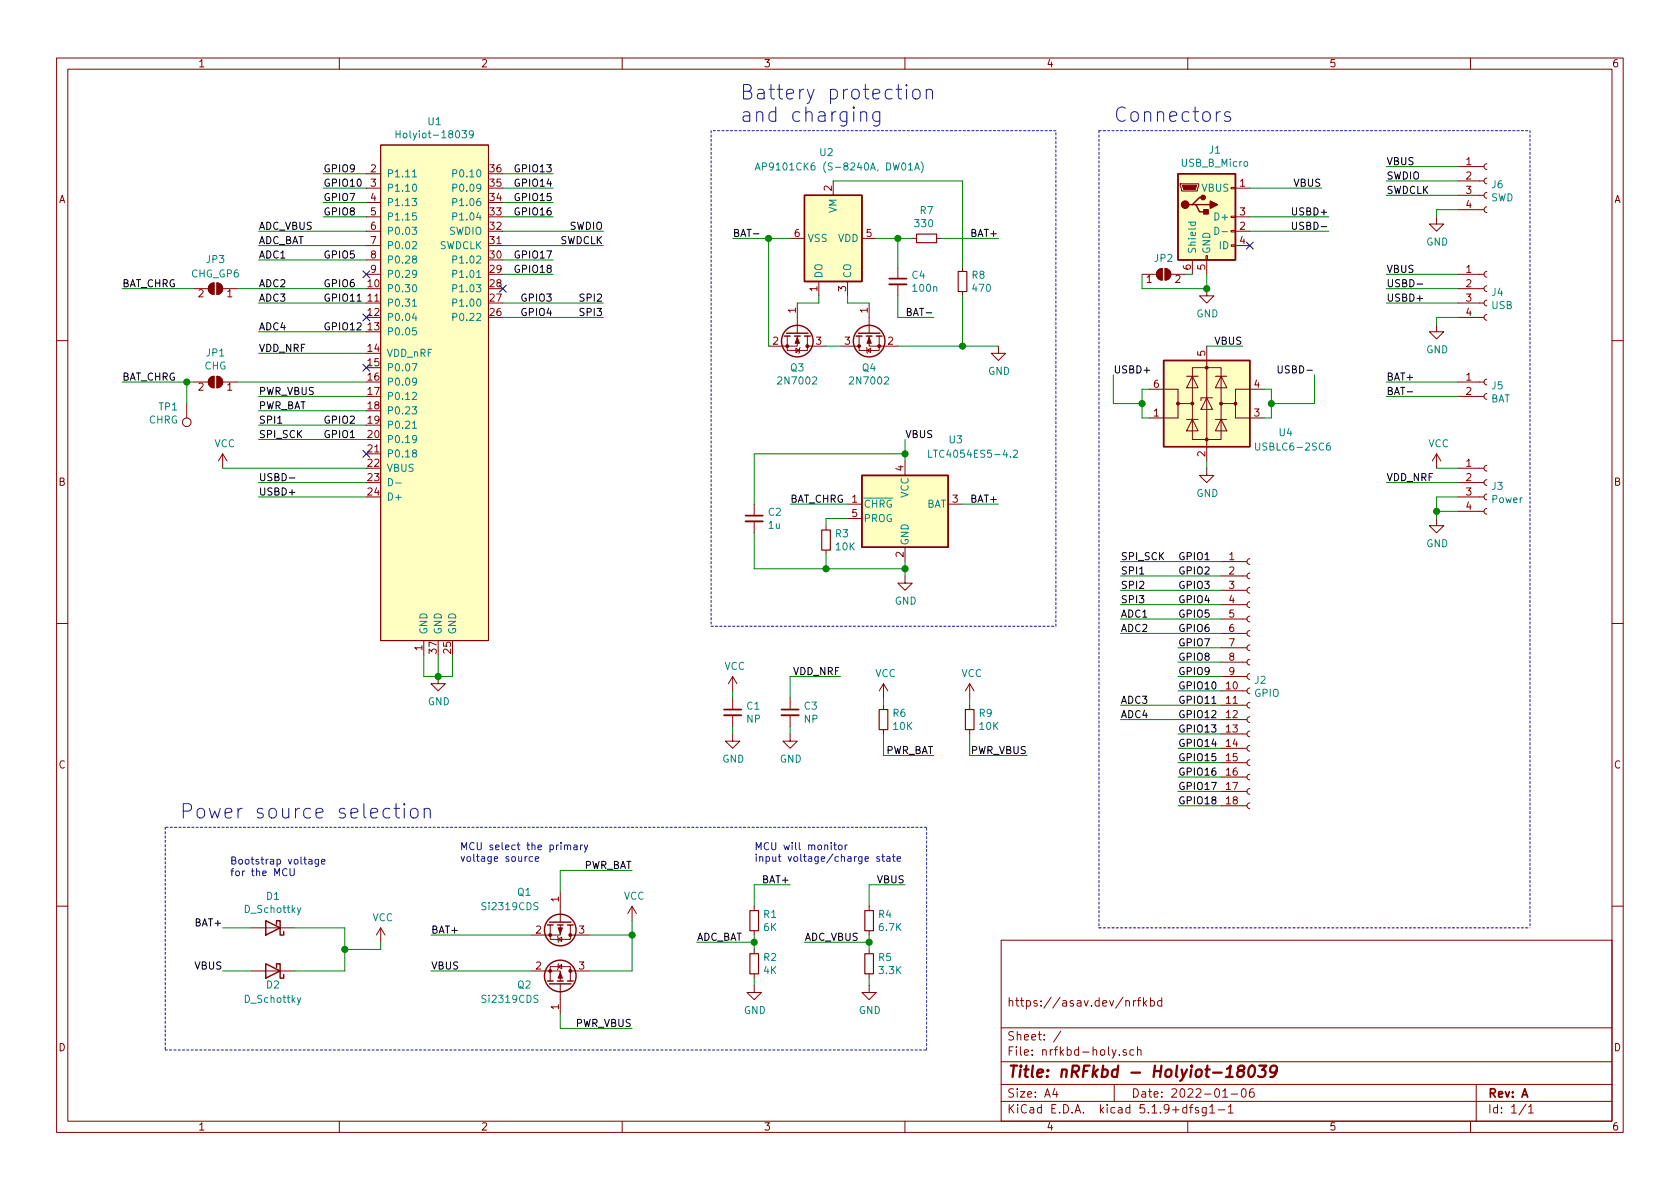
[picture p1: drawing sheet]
<svg xmlns="http://www.w3.org/2000/svg" width="297mm" height="210mm" viewBox="0 0 297 210" stroke-linecap="round" stroke-linejoin="round" font-family="sans-serif">
<g fill="none" stroke="#840000" stroke-width=".18">
<path d="M10 10.3h277v189.9h-277zM12 12.2h273v186.1h-273zM60 10.3v1.9M110 10.3v1.9M160 10.3v1.9M210 10.3v1.9M260 10.3v1.9M64.8 30.7h2.5M64.8 33.3h2.5M64.8 35.8h2.5M64.8 38.3h2.5M67.3 25.6h19.1v87.7h-19.1z"/>
<path d="M147.3 32v2.5M208.7 32.5h3.3v.3l-.3 1h-2.8zM217.7 38.2h.7v.3h-.7zM217.7 33.1h.7v.3h-.7zM218.4 33.3h2.6M218.4 38.3h2.6M254 38.3v1.3h1.3l-1.3 1.3-1.3-1.3h1.3M257.8 37.1h4.6M257.8 34.5h4.6M257.8 32h4.6M257.8 29.5h4.6M262.9 36.6l-.3 .1-.2 .3 .1 .4 .4 .2"/>
<path d="M262.9 34l-.3 .1-.2 .4 .1 .3 .4 .2M262.9 31.5l-.3 .1-.2 .3 .1 .4 .4 .2M262.9 29l-.3 .1-.2 .3 .1 .4 .4 .2M34.3 51h2.5M37.1 50.4l.4-.3 .3-.1v2.1a1.03 1.03 0 0 1-.9-.6 1.03 1.03 0 0 1 .2-1.1zM38.4 50a1.02 1.02 0 0 1 1 1 1.02 1.02 0 0 1-1 1.1zM39.4 51h2.5M64.8 40.9h2.5M64.8 43.4h2.5M64.8 46h2.5M64.8 48.5h2.5M139.2 59.4v2.6h3.5v-2.6"/>
<path d="M139.7 42.2h2.5M141 59.4v1.8h-5.1M141 53.6v5.3M144.8 49.8v2.5M149.9 49.8v2.5M151.9 59.4v2.6h3.5v-2.6M152.4 42.2h2.5M153.7 59.4v1.8h5M153.7 53.6v5.3M158.7 47.2v2.1M158.7 50.3v2M161.3 42.2h.8"/>
<path d="M165.6 42.2h.8M170.2 47.2v.8M170.2 51.6v.7M201.9 48.5h2.6M204.7 47.8l.4-.3h.4v2a1.03 1.03 0 0 1-.9-.6 1.03 1.03 0 0 1 .1-1.1zM206 47.5a1.02 1.02 0 0 1 1 1 1.02 1.02 0 0 1-1 1zM207 48.5h2.5M210.8 46v2.5M213.2 45.2h.3v.8h-.3zM213.4 51v1.3h1.2l-1.2 1.3-1.3-1.3h1.3M213.4 46v2.5M217.7 43.3h.7v.3h-.7z"/>
<path d="M217.7 40.8h.7v.2h-.7zM218.4 40.9h2.6M218.4 43.4h2.6M254 57.4v1.3h1.3l-1.3 1.2-1.3-1.2h1.3M257.8 51h4.6M257.8 48.5h4.6M257.8 56.1h4.6M257.8 53.6h4.6M262.9 55.6l-.3 .1-.2 .4 .1 .3 .4 .2M262.9 53.1l-.3 .1-.2 .3 .1 .4 .4 .2M262.9 50.5l-.3 .1-.2 .4 .1 .4 .4 .2M262.9 48l-.3 .1-.2 .3 .1 .4 .4 .2"/>
<path d="M10 60.2h2M33 71.4v2.5M34.3 67.6h2.5M37.2 66.8l.6-.3v2.1a1.02 1.02 0 0 1-.9-.7 1.02 1.02 0 0 1 .3-1.1zM38.4 66.5a1.02 1.02 0 0 1 1 1.1 1.02 1.02 0 0 1-1 1zM39.4 67.6h2.5M140.7 61.6l.7 .4-.7 .4zM141.5 61.5l-.1 .1v.8l-.2 .1M142.7 61.2h3.3M148.6 61.2h3.3M153.2 61.5l.1 .1v.8l.1 .1M153.3 62l.6-.4v.8z"/>
<path d="M176.5 61.2v1.3h1.3l-1.3 1.2-1.2-1.2h1.2M203.2 68.8h5.1v2.6h2.5M208.3 71.4v2.5h-5.1M209.8 74.2h2M209.8 66.5h2M210.8 65h5.1v12.7h-5.1zM210.8 74.2l1 2h-2zM210.8 66.5l1 2.1h-2zM213.4 70.4l1 2h-2.1zM213.4 61.2v20.3M214.4 70.4h-2.1v.5M214.9 74.2h2"/>
<path d="M214.9 66.5h2M215.9 74.2l1 2h-2zM215.9 66.5l1 2.1h-2zM218.4 71.4v2.5h5.1M223.5 68.8h-5.1v2.6h-2.5M257.8 67.6h4.6M257.8 70.1h4.6M262.9 69.6l-.3 .1-.2 .3 .1 .4 .4 .2M262.9 67.1l-.3 .1-.2 .3 .1 .4 .4 .2M285 60.2h2M39.4 80.3l-.8 1.2M39.4 80.3v2.5"/>
<path d="M39.4 80.3l.7 1.2M133.3 89.1v2.1M133.3 92.2v2M146 93v.7M146 97.3v.7M149.9 89.1h2.5M149.9 91.7h2.5M160 81.5v2.6M160 96.8v2.5M167.6 89.1h2.6M213.4 82.8v1.3h1.2l-1.2 1.2-1.3-1.2h1.3M215.9 99.3h4.6"/>
<path d="M221 98.8l-.3 .1-.2 .3 .1 .4 .4 .2M254 91.7v1.3h1.3l-1.3 1.2-1.3-1.2h1.3M254 80.3l-.8 1.2M254 80.3v2.5M254 80.3l.8 1.2M257.8 90.4h4.6M257.8 87.9h4.6M257.8 85.3h4.6M257.8 82.8h4.6M262.9 89.9l-.3 .1-.2 .3 .1 .4 .4 .2M262.9 87.4l-.3 .1-.2 .3 .1 .4 .4 .2M262.9 84.8l-.3 .1-.2 .4 .1 .3 .4 .2"/>
<path d="M262.9 82.3l-.3 .1-.2 .3 .1 .4 .4 .2M10 110.3h2M74.9 113.3v2.5M77.5 119.6v1.3h1.2l-1.2 1.3-1.3-1.3h1.3M129.5 119.6l-.7 1.3M129.5 119.6v2.6M129.5 119.6l.8 1.3M160 101.8v1.3h1.3l-1.3 1.3-1.3-1.3h1.3M215.9 119.6h4.6M215.9 117.1h4.6M215.9 114.5h4.6M215.9 112h4.6"/>
<path d="M215.9 109.5h4.6M215.9 106.9h4.6M215.9 104.4h4.6M215.9 101.8h4.6M221 119.1l-.3 .1-.2 .4 .1 .3 .4 .2M221 116.6l-.3 .1-.2 .3 .1 .4 .4 .2M221 114l-.3 .1-.2 .4 .1 .4 .4 .2M221 111.5l-.3 .1-.2 .3 .1 .4 .4 .2M221 109l-.3 .1-.2 .3 .1 .4 .4 .2M221 106.4l-.3 .1-.2 .4 .1 .3 .4 .2M221 103.9l-.3 .1-.2 .3 .1 .4 .4 .2M221 101.3l-.3 .1-.2 .4 .1 .4 .4 .2"/>
<path d="M285 110.3h2M129.5 129.8v1.3h1.3l-1.3 1.2-1.2-1.2h1.2M129.5 123.4v2.1M129.5 126.5v2M139.7 129.8v1.3h1.3l-1.3 1.2-1.3-1.2h1.3M139.7 123.4v2.1M139.7 126.5v2M156.2 120.9v2.5M156.2 124.7v.8M156.2 129v.8M156.2 120.9l-.8 1.3M156.2 120.9l.8 1.3"/>
<path d="M171.4 120.9v2.5M171.4 124.7v.8M171.4 129v.8M171.4 120.9l-.7 1.3M171.4 120.9l.8 1.3M215.9 139.9h4.6M215.9 137.4h4.6M215.9 134.9h4.6M215.9 132.3h4.6M215.9 129.8h4.6M215.9 127.2h4.6M215.9 124.7h4.6"/>
<path d="M215.9 122.2h4.6M221 139.4l-.3 .1-.2 .4 .1 .4 .4 .2M221 136.9l-.3 .1-.2 .3 .1 .4 .4 .2M221 134.4l-.3 .1-.2 .3 .1 .4 .4 .2M221 131.8l-.3 .1-.2 .4 .1 .3 .4 .2M221 129.3l-.3 .1-.2 .3 .1 .4 .4 .2M221 126.7l-.3 .1-.2 .4 .1 .4 .4 .2M221 124.2l-.3 .1-.2 .3 .1 .4 .4 .2M221 121.7l-.3 .1-.2 .3 .1 .4 .4 .2M99.1 157.7v5.4M215.9 142.5h4.6M221 142l-.3 .1-.2 .3 .1 .4 .4 .2"/>
<path d="M10 160.2h2M44.4 171.7h7.7M44.4 164.1h7.7M67.3 164.1l-.8 1.2M67.3 164.1v2.5M67.3 164.1l.8 1.2M94 171.7h5.1v1.8M97.3 163.6v2.5h3.5v-2.5M97.3 173.5v-2.6h3.5v2.6M98.6 165.6l.1 .1v.8l.1 .1M98.7 166.1l.6-.4v.8zM98.7 170.9l.6-.3v.7z"/>
<path d="M98.8 170.4l-.1 .2v.7l-.1 .1M99.1 163.6v1.7h-5.1M99.1 174v5.3M100.8 171.7h3.3M100.8 165.3h3.3M111.8 160.3l-.8 1.2M111.8 160.3v2.5M111.8 160.3l.7 1.2M133.3 174.2v1.3h1.3l-1.3 1.3-1.2-1.3h1.2M133.3 160.3v.7M133.3 164.6v.7M133.3 167.9v.8"/>
<path d="M133.3 172.2v.8M153.7 174.2v1.3h1.2l-1.2 1.3-1.3-1.3h1.3M153.7 160.3v.7M153.7 164.6v.7M153.7 167.9v.8M153.7 172.2v.8M177 166.3h108v32h-108zM199.1 177.1v-.1a.37 .37 0 0 1 .6 .1v.8M200.4 176.9v1M200.8 176.9l-.4 .3M201.1 176.9h.6M201.7 176.4l-.4 .3v1.2"/>
<path d="M202.2 176.4v1.5M202.3 177.4l.5 .5M202.8 176.9l-.6 .6M203.4 177l.4-.1 .3 .3-.1 .6-.2 .1-.4-.1M203.4 176.4v1.5M205.4 177l-.4-.1-.3 .3v.6l.3 .1 .4-.1M205.4 176.4v1.5M285 160.2h2M60 198.3v1.9M110 198.3v1.9M160 198.3v1.9M177 194.8h108"/>
<path d="M177 191.8h108M177 187.8h108M177 181.8h108M186.5 192.5l-.4 1h1M186.8 193v1M187.6 182.3l-1.3 2M197 191.8v3M197.3 185.6l-.5 1.4-.2 .1M197.9 186.5v.1M199.1 185.7l-.3-.1-.2 .2v.2l.5 .2v.3h-.5M200.5 185.7l-.4-.1-.3 .3v.6l.3 .1 .4-.1M201.1 185.7l.2-.1 .4 .1 .1 .9"/>
<path d="M201.1 185.1v1.5M210 198.3v1.9M210.3 195.8h.6M210.9 195.3l-.4 .2v1.3M211.9 195.9l-.4-.1-.2 .2 .1 .3 .5 .1v.3h-.6M213.3 195.8v1.2l-.3 .3h-.4M213.3 195.9l-.5-.1-.3 .3 .1 .6 .2 .1 .5-.1M213.9 195.8l.4-.5v1.5M213.9 196.8h.9M215.4 196.3h1.1M216.2 194h.8M217.2 195.8l.4-.5v1.5"/>
<path d="M217.2 196.8h.8M217.7 193.5h1.1M219.6 192.7l.4-.2a.94 .94 0 0 1 0 1.5 .82 .82 0 0 1-.4-1.3zM221.6 192.5a.59 .59 0 0 0-.7 .7l.1 .7 .2 .1 .5-.1 .1-.5-.2-.2-.4-.1-.3 .3M260 198.3v1.9M261 191.8v6.5M269.8 195.2l-1.2 2M270.3 195.8l.4-.5v1.5M270.3 196.8h.8"/>
<circle cx="33" cy="74.7" r=".76"/>
</g>
<path d="M216.8 190.4h1.1M219.2 189.3l-.3-.2a.46 .46 0 0 1 .4-.7h.4l.3 .2a.45 .45 0 0 1-.4 .7 .65 .65 0 0 0-.7 .3 .65 .65 0 0 0 0 .7 .66 .66 0 0 0 .8 0 .66 .66 0 0 0 .2-.8l-.3-.2M221 188.6a.45 .45 0 0 1 .5-.2 .45 .45 0 0 1 .3 .4 1.15 1.15 0 0 1-.7 1.6l-.2-.1a1.55 1.55 0 0 1 .1-1.7zM222.7 188.4h1.2l-.8 .8a.52 .52 0 0 1 .7 .4l-.1 .5-.2 .2-.8 .1-.3-.1M225.7 189.3a.65 .65 0 0 1-1.1 .2v-.7a.65 .65 0 0 1 1.1-.2 1.5 1.5 0 0 1-.7 1.8h-.4" fill="none" stroke="#840000" stroke-width=".41"/>
<g fill="#840000" stroke="#840000" stroke-width=".18">
<path d="M38.4 66.5a1.02 1.02 0 0 1 1 1.1 1.02 1.02 0 0 1-1 1z"/>
<path d="M37.2 66.8l.6-.3v2.1a1.02 1.02 0 0 1-.9-.7 1.02 1.02 0 0 1 .3-1.1z"/>
<path d="M141 59.7l.4 1h-.8z"/>
<path d="M153.7 59.7l.4 1h-.8z"/>
<path d="M98.7 164.1h.7l-.3 1z"/>
<path d="M38.4 50a1.02 1.02 0 0 1 1 1 1.02 1.02 0 0 1-1 1.1z"/>
<path d="M37.1 50.4l.4-.3 .3-.1v2.1a1.03 1.03 0 0 1-.9-.6 1.03 1.03 0 0 1 .2-1.1z"/>
<path d="M99.1 172l.3 1h-.7z"/>
<path d="M204.7 47.8l.4-.3h.4v2a1.03 1.03 0 0 1-.9-.6 1.03 1.03 0 0 1 .1-1.1z"/>
<path d="M206 47.5a1.02 1.02 0 0 1 1 1 1.02 1.02 0 0 1-1 1z"/>
<path d="M209 32.8h2.6l-.3 .7h-2z"/>
<circle cx="139.2" cy="61.2" r=".25"/>
<circle cx="142.7" cy="61.2" r=".25"/>
<circle cx="155.4" cy="61.2" r=".25"/>
<circle cx="151.9" cy="61.2" r=".25"/>
<circle cx="97.3" cy="165.3" r=".25"/>
<circle cx="100.8" cy="165.3" r=".25"/>
<circle cx="97.3" cy="171.7" r=".25"/>
<circle cx="100.8" cy="171.7" r=".25"/>
<circle cx="208.3" cy="71.4" r=".25"/>
<circle cx="210.8" cy="71.4" r=".25"/>
<circle cx="213.4" cy="77.7" r=".25"/>
<circle cx="213.4" cy="65" r=".25"/>
<circle cx="215.9" cy="71.4" r=".25"/>
<circle cx="218.4" cy="71.4" r=".25"/>
</g>
<path d="M162.1 41.4h3.5v1.5h-3.5zM169.4 48h1.5v3.6h-1.5zM145.3 93.7h1.5v3.6h-1.5zM155.4 125.5h1.6v3.5h-1.6zM170.7 125.5h1.5v3.5h-1.5zM132.6 168.7h1.5v3.5h-1.5zM132.6 161h1.5v3.6h-1.5zM152.9 168.7h1.5v3.5h-1.5zM152.9 161h1.5v3.6h-1.5z" fill="none" stroke="#840000" stroke-width=".2"/>
<g fill="#ffffc2" stroke="#ffffc2" stroke-width=".18">
<path d="M142.2 34.5h10.2v15.3h-10.2z"/>
<path d="M152.4 84.1h15.2v12.7h-15.2z"/>
<path d="M67.3 25.6h19.1v87.7h-19.1z"/>
<path d="M205.7 63.7h15.3v15.3h-15.3z"/>
<path d="M208.3 30.7h10.1v15.3h-10.1z"/>
</g>
<g fill="none" stroke="#840000" stroke-width=".25">
<path d="M142.2 34.5h10.2v15.3h-10.2zM208.3 30.7h10.1v15.3h-10.1zM210.8 36.2h.7l.6 1.3h1.3M211.5 36.2h2.5M212.7 34.9h-.6l-1.3 1.3h-.6M138.7 59.4h1M139.1 58.9h3.8M140.5 59.4h1M142.2 59.4h1.1M151.4 59.4h1M151.8 58.9h3.8M153.2 59.4h1"/>
<path d="M154.9 59.4h1.1M205.7 63.7h15.3v15.3h-15.3zM152.4 84.1h15.2v12.7h-15.2zM47 170.4l2.5 1.3-2.5 1.3zM47 162.8l2.5 1.3-2.5 1.2zM48.9 171.1v-.7h.6v2.6h.7v-.7M48.9 163.4v-.6h.6v2.5h.7v-.6M96.8 163.6h1M96.8 173.5h1M97.2 163.1h3.8M97.2 174h3.8M98.6 163.6h1"/>
<path d="M98.6 173.5h1M100.3 163.6h1M100.3 173.5h1"/>
<circle cx="141" cy="60.3" r="2.79"/>
<circle cx="153.7" cy="60.3" r="2.79"/>
<circle cx="99.1" cy="172.6" r="2.79"/>
<circle cx="99.1" cy="164.5" r="2.79"/>
</g>
<g fill="none" stroke="#008484" stroke-width=".18">
<path d="M70 23.1v1.3M70 23.7h.7M72.9 35.1h.8l-.5 .5 .4 .1 .1 .4-.3 .3-.5-.2M72.9 30.4l.4-.4v1.3M72.9 31.3h.8M73.1 32.7l.1-.1a.67 .67 0 0 1 .5 .6 .67 .67 0 0 1-.5 .6l-.2-.2-.1-.3zM73.6 37.6h-.6l-.1 .6 .5-.1 .3 .3v.3l-.3 .2-.5-.1M80.1 38.3l.6-.1v-.4l-.2-.2h-.4v1.3M80.1 35.8l.6-.1v-.5l-.2-.1h-.4v1.3M80.1 33.2h.6v-.5l-.2-.1h-.4v1.2M80.1 30.7l.6-.1v-.5l-.2-.1h-.4v1.3M83.7 23.7l-.3 .2-.3-.1-.1-.1 .1-.5 .3-.1 .2 .1a.84 .84 0 0 1-.3 1.2h-.2"/>
<path d="M133.5 30.1l.5-1.3 .4 1.3M133.7 29.7h.6M134.8 29.5l.7-.1v-.5l-.7-.1v1.3M161.7 30.1l.5-1.3 .4 1.3M161.8 29.7h.7M162.9 28.6a1.47 1.47 0 0 1 0 2M210.1 39.3h1.3M210.6 39.3l-.1 .4 .3 .2 .5-.1v-.5M72.9 40.2h.8l-.5 .5 .4 .1 .1 .4-.3 .2-.5-.1M72.9 53.2l.4-.3v1.2M72.9 42.8l.5-.1 .3 .4-.8 .9h.8M72.9 54.1h.8"/>
<path d="M73.1 50.5l.1-.2a.67 .67 0 0 1 .5 .7 .67 .67 0 0 1-.5 .6l-.2-.2-.1-.3zM73.2 45.8l-.2-.1v-.3l.4-.1 .3 .2-.1 .2-.5 .2-.2 .1 .1 .4 .2 .1h.3l.2-.2v-.3l-.3-.2M73.2 55.4l-.3 .9h.8M73.5 55.8v.9M73.6 58h-.6l-.1 .6 .5-.2 .3 .3v.3l-.3 .2-.5-.1M73.7 48.4l-.3 .2-.3-.1-.2-.1 .2-.5 .3-.1 .2 .1a.84 .84 0 0 1-.3 1.2h-.2M80.1 56.1l.6-.1v-.5l-.2-.1h-.4v1.3M80.1 53.5h.6v-.5l-.2-.1h-.4v1.2M80.1 51l.6-.1v-.4l-.2-.2h-.4v1.3M80.1 48.5l.6-.1v-.5l-.2-.1h-.4v1.3M80.1 45.9h.6v-.5l-.2-.1h-.4v1.2M214.8 40.2a.64 .64 0 0 1 .7 .6 .64 .64 0 0 1-.7 .6z"/>
<path d="M216.1 41h.9M72.9 64.3h.8l-.5 1.3M72.9 71.9h.8l-.5 .5 .4 .1 .1 .5-.3 .2-.5-.1M72.9 69.5l.5-.1 .3 .3-.8 1h.8M72.9 74.8l.4-.3v1.2M72.9 75.7h.8M73.7 67.4l-.3 .2h-.3l-.2-.2 .2-.5 .3-.1 .2 .2a.84 .84 0 0 1-.3 1.1h-.2M73.7 77.6l-.3 .2-.3-.1-.2-.1 .2-.5 .3-.1 .2 .1a.84 .84 0 0 1-.3 1.2h-.2M164.2 79.6v1.3h.6M179.2 79.7l.5-.1 .2 .4v.2l-.8 .7h.8M222 78.3v1.1l.2 .2 .4-.1 .1-.1v-1.1M235.1 78.3l-.4 .1a.87 .87 0 0 0 0 1.2l.5-.1v-.6l-.5-.1-.2 .3"/>
<path d="M68.7 84.6a.64 .64 0 0 1 .7 .7 .64 .64 0 0 1-.7 .6zM70 85.4h.9M73.2 80.1l-.2-.1v-.3l.4-.2 .3 .3-.1 .2-.5 .2-.2 .1 .1 .4 .2 .1h.3l.2-.2v-.3l-.3-.2M53.2 176.4l-.4 1.2-.2 .1M53.2 160.5l-.4 1.2-.2 .1"/>
</g>
<path d="M157.2 50.3h3.1M131.8 92.2h3.1M128 126.5h3.1M138.2 126.5h3" fill="none" stroke="#840000" stroke-width=".33"/>
<path d="M157.2 49.3h3.1M131.8 91.2h3.1M128 125.5h3.1M138.2 125.5h3" fill="none" stroke="#840000" stroke-width=".3"/>
<g fill="#840000" stroke="#840000" stroke-width=".25">
<path d="M212.9 37.1h.7v.7h-.7z"/>
<path d="M214 35.6l1.3 .6-1.3 .6z"/>
<circle cx="209.5" cy="36.2" r=".63"/>
<circle cx="212.7" cy="34.9" r=".38"/>
</g>
<path d="M125.7 23.1v87.6M186.7 23.1h-61M194.3 23.1h76.2M194.3 23.1v141M270.5 23.1v141M125.7 110.7h61M186.7 110.7v-87.6M29.2 146.3v39.4M163.8 146.3h-134.6M194.3 164.1h76.2M29.2 185.7h134.6M163.8 185.7v-39.4" fill="none" stroke="#0000c2" stroke-width=".18" stroke-dasharray=".4 .4"/>
<g fill="none" stroke="#008400" stroke-width=".18">
<path d="M57.1 35.8h7.7M57.1 33.3h7.7M57.1 38.3h7.7M57.1 30.7h7.7M88.9 35.8h8.9M88.9 33.3h8.9M88.9 38.3h8.9M88.9 30.7h8.9M147.3 32h22.9v15.2M221 33.3h12.7M221 38.3h13.9M245.1 29.5h12.7"/>
<path d="M245.1 34.5h12.7M245.1 32h12.7M257.8 37.1h-3.8v1.2M21.6 51h12.7M41.9 51h22.9M45.7 53.6h19.1M45.7 46h19.1M45.7 58.7h19.1M45.7 40.9h19.1M45.7 43.4h19.1M88.9 53.6h17.8M88.9 46h8.9"/>
<path d="M88.9 48.5h8.9M88.9 56.1h17.8M88.9 40.9h17.8M88.9 43.4h17.8M129.5 42.2h10.2M135.9 42.2v19M144.8 52.3v1.3h-3.8M149.9 52.3v1.3h3.8M154.9 42.2h6.4M158.7 52.3v3.8h6.4M158.7 42.2v5M166.4 42.2h10.1"/>
<path d="M170.2 52.3v8.9M201.9 48.5v2.5h11.5v-2.5M209.5 48.5h1.3M221 40.9h13.9M245.1 51h12.7M245.1 53.6h12.7M245.1 48.5h12.7M257.8 56.1h-3.8v1.3M21.6 67.6h12.7M33 67.6v3.8M41.9 67.6h22.9M45.7 70.1h19.1"/>
<path d="M45.7 72.6h19.1M45.7 75.2h19.1M45.7 77.7h19.1M45.7 62.5h19.1M146 61.2h2.6M158.7 61.2h17.8M160 77.7v3.8M196.8 66.3v5.1h5.1M203.2 68.8h-1.3v5.1h1.3M213.4 61.2h6.3M223.5 68.8h1.3v5.1h-1.3M232.4 66.3v5.1h-7.6"/>
<path d="M245.1 67.6h12.7M245.1 70.1h12.7M39.4 82.8h25.4M45.7 87.9h19.1M45.7 85.3h19.1M133.3 94.2v6.4h26.7M139.7 89.1h10.2M146 98v2.6M149.9 91.7h-3.9v1.3M160 80.3h-26.7v8.8M160 99.3v2.5M170.2 89.1h6.3"/>
<path d="M198.1 99.3h17.8M213.4 81.5v1.3M245.1 85.3h12.7M254 82.8h3.8M254 90.4h3.8M257.8 87.9h-3.8v3.8M74.9 115.8v3.8h5.1v-3.8M77.5 115.8v3.8M148.6 119.6h-8.9v3.8M198.1 109.5h17.8M198.1 112h17.8M198.1 106.9h17.8"/>
<path d="M198.1 104.4h17.8M198.1 101.8h17.8M208.3 117.1h7.6M208.3 114.5h7.6M208.3 119.6h7.6M129.5 122.2v1.2M129.5 128.5v1.3M139.7 128.5v1.3M156.2 123.4v1.3M156.2 129.8v3.8h8.9M171.4 129.8v3.8h10.2M171.4 123.4v1.3"/>
<path d="M198.1 127.2h17.8M198.1 124.7h17.8M208.3 134.9h7.6M208.3 137.4h7.6M208.3 139.9h7.6M208.3 129.8h7.6M208.3 132.3h7.6M208.3 122.2h7.6M111.8 153.9h-12.7v3.8M139.7 156.5h-6.4v3.8M160 156.5h-6.3v3.8M208.3 142.5h7.6"/>
<path d="M39.4 171.7h5M39.4 164.1h5M52.1 164.1h8.9v7.6h-8.9M67.3 166.6v1.3h-6.3M76.2 171.7h17.8M76.2 165.3h17.8M99.1 179.3v2.6h12.7M104.1 165.3h7.7M111.8 162.8v8.9h-7.7M123.2 166.6h10.1M133.3 165.3v2.6M133.3 173v1.2"/>
<path d="M142.2 166.6h11.5M153.7 165.3v2.6M153.7 173v1.2"/>
</g>
<path d="M228.5 39.3v1l.3 .3h.2l.2-.3v-1M63.1 53.3h.8M133.2 41.3h1M250.5 50.2h1M49.1 74.8h.7M226 64.7v1l.2 .3h.3l.2-.3v-1M248.8 69.3h1M51.2 84.5h.9M201.5 101.5h.7M214.3 124.4h.7" fill="none" stroke="#000" stroke-width=".18"/>
<g fill="none" stroke="#0000c2" stroke-width=".18">
<path d="M155.5 19.8v2a.71 .71 0 0 1-1 .4M155.5 19.9l-.7-.1-.5 .4v.8l.3 .3 .2 .2 .7-.2M160.3 15l-.2 .1 .2 .1 .1-.1-.1-.1v.2M160.3 15.8v1.7M161.6 15.9a.69 .69 0 0 1 1.1 .4v.7a.68 .68 0 0 1-.7 .5 .68 .68 0 0 1-.6-.5v-.7zM163.8 16a.63 .63 0 0 1 1.1 .1v1.4M163.8 15.8v1.7M217.5 19.9l-.6-.1-.4 .3 .1 .4 .9 .2 .1 .3-.1 .3-.3 .2-.7-.2M152.2 20a.61 .61 0 0 1 1 .1v1.4M50.7 153.7a.6 .6 0 0 0-.8 .4 .6 .6 0 0 0 .6 .8l.2-.2M51.3 153.6v1l.2 .3 .4-.1 .1-.2v-1M54.6 152h.5l.1 .8"/>
<path d="M55.2 152.3h-.5l-.1 .2v.2h.6M56.3 152v1l-.2 .2h-.3M56.3 152h-.3l-.3 .2 .1 .5h.5M56.8 152.4l.7-.1-.1-.3h-.4l-.2 .1 .1 .6h.5M69.7 142.9h.9M70 142.1v2.2l.2 .2 .4 .1M71.5 142.1l-.1 .1 .1 .1 .1-.1-.1-.1v.2M71.5 142.9v1.7M72.8 143.1a.69 .69 0 0 1 1.1 .3v.8a.7 .7 0 0 1-.7 .5 .7 .7 0 0 1-.6-.5v-.8zM75 143.2a.61 .61 0 0 1 1.1 .1v1.3M75 142.9v1.7M94.2 151.5h-.4l-.3 .2 .2 .6h.5"/>
<path d="M94.6 151.9l.6-.1v-.3h-.4l-.2 .2 .1 .6h.5M100.3 149.6l.2-.2 .3 .1 .1 .8M101.5 149.5h.5v.8M102 149.7l-.4 .1-.2 .2 .1 .2h.5M102.6 149.4v.9M103 149.4l-.3 .1-.1 .2M103.3 149.4l.3 .9M103.9 149.4l-.4 1.2-.2 .1M147.4 149.4h.5M147.6 149v1.1l.3 .2M148.4 149.5l.3-.1 .2 .3v.3l-.2 .3-.3-.1-.2-.2zM149.4 149.4v.9"/>
<path d="M149.8 149.4l-.4 .3M155.5 151.5h-.3l-.2 .2 .1 .1 .4 .2v.3h-.5M155.9 151.5h.5M156.1 151v1.1l.3 .2M156.8 151.5h.5l.1 .8M157.4 151.8h-.5l-.1 .2v.3h.6M157.8 151.5h.5M158 151v1.1l.3 .2M158.6 151.9l.6-.1v-.3h-.4l-.2 .2 .1 .6h.5"/>
</g>
<g fill="#008400" stroke="#008400" stroke-width=".25">
<circle cx="201.9" cy="71.4" r=".51"/>
<circle cx="77.5" cy="119.6" r=".51"/>
<circle cx="213.4" cy="51" r=".51"/>
<circle cx="153.7" cy="166.6" r=".51"/>
<circle cx="133.4" cy="166.6" r=".51"/>
<circle cx="224.8" cy="71.4" r=".51"/>
<circle cx="111.8" cy="165.3" r=".51"/>
<circle cx="61" cy="167.9" r=".51"/>
<circle cx="33" cy="67.6" r=".51"/>
<circle cx="146.1" cy="100.6" r=".51"/>
<circle cx="160" cy="100.6" r=".51"/>
<circle cx="160" cy="80.3" r=".51"/>
<circle cx="158.8" cy="42.2" r=".51"/>
<circle cx="170.2" cy="61.2" r=".51"/>
<circle cx="135.9" cy="42.2" r=".51"/>
<circle cx="254" cy="90.4" r=".51"/>
</g>
<path d="M64.2 47.9l1.2 1.2M64.2 55.5l1.2 1.2M65.4 47.9l-1.2 1.2M65.4 55.5l-1.2 1.2M88.3 50.4l1.2 1.3M89.5 50.4l-1.2 1.3M220.4 42.8l1.2 1.2M221.6 42.8l-1.2 1.2M64.2 79.6l1.2 1.3M64.2 64.4l1.2 1.2M65.4 79.6l-1.2 1.3M65.4 64.4l-1.2 1.2" fill="none" stroke="#000084" stroke-width=".18"/>
<g font-size="3.5" fill="#0000c2">
<text x="130.8" y="17.6">Battery protection</text>
<text x="130.8" y="21.6">and charging</text>
<text x="196.8" y="21.6">Connectors</text>
<text x="31.7" y="144.8">Power source selection</text>
</g>
<text font-size="2.8" fill="#840000" x="178" y="190.5">Title: nRFkbd - Holyiot-18039</text>
<g font-size="2.1" fill="#840000">
<text x="178" y="178">https://asav.dev/nrfkbd</text>
<text x="178" y="184">Sheet: /</text>
<text x="178" y="186.7">File: nrfkbd-holy.sch</text>
<text x="178" y="196.9">KiCad E.D.A. kicad 5.1.9+dfsg1-1</text>
<text x="178" y="194.1">Size: A4</text>
<text x="200" y="194.1">Date: 2022-01-06</text>
<text x="263" y="194.1">Rev: A</text>
<text x="263" y="196.9">Id: 1/1</text>
</g>
<g font-size="1.8" fill="#840000">
<text x="35" y="11.9">1</text>
<text x="85" y="11.9">2</text>
<text x="135" y="11.9">3</text>
<text x="185" y="11.9">4</text>
<text x="235" y="11.9">5</text>
<text x="285" y="11.9">6</text>
<text x="259.2" y="29.2">1</text>
<text x="10.4" y="35.9">A</text>
<text x="65.6" y="30.5">2</text>
<text x="65.6" y="33">3</text>
<text x="65.6" y="35.6">4</text>
<text x="86.7" y="35.6">34</text>
<text x="86.7" y="33">35</text>
<text x="86.7" y="30.5">36</text>
<text x="147.1" y="33.8" transform="rotate(-90 147.1 33.8)">2</text>
<text x="219.2" y="33">1</text>
<text x="259.2" y="31.7">2</text>
<text x="259.2" y="34.3">3</text>
<text x="285.4" y="35.9">A</text>
<text x="65.6" y="38.1">5</text>
<text x="65.6" y="40.6">6</text>
<text x="86.7" y="40.6">32</text>
<text x="86.7" y="38.1">33</text>
<text x="140.5" y="41.9">6</text>
<text x="153.2" y="41.9">5</text>
<text x="219.2" y="40.6">2</text>
<text x="219.2" y="38.1">3</text>
<text x="259.2" y="36.8">4</text>
<text x="65.6" y="43.2">7</text>
<text x="65.6" y="45.7">8</text>
<text x="86.7" y="45.7">30</text>
<text x="86.7" y="43.2">31</text>
<text x="210.6" y="47.7" transform="rotate(-90 210.6 47.7)">6</text>
<text x="213.1" y="47.7" transform="rotate(-90 213.1 47.7)">5</text>
<text x="219.2" y="43.2">4</text>
<text x="35.1" y="52.6">2</text>
<text x="40.2" y="52.6">1</text>
<text x="65.1" y="50.8">10</text>
<text x="65.1" y="53.3">11</text>
<text x="65.6" y="48.3">9</text>
<text x="86.7" y="53.3">27</text>
<text x="86.7" y="50.8">28</text>
<text x="86.7" y="48.3">29</text>
<text x="144.5" y="51.5" transform="rotate(-90 144.5 51.5)">1</text>
<text x="149.6" y="51.5" transform="rotate(-90 149.6 51.5)">3</text>
<text x="202.7" y="50">1</text>
<text x="207.8" y="50">2</text>
<text x="259.2" y="48.3">1</text>
<text x="259.2" y="50.8">2</text>
<text x="259.2" y="53.3">3</text>
<text x="65.1" y="55.9">12</text>
<text x="65.1" y="58.4">13</text>
<text x="86.7" y="55.9">26</text>
<text x="140.7" y="55.3" transform="rotate(-90 140.7 55.3)">1</text>
<text x="153.4" y="55.3" transform="rotate(-90 153.4 55.3)">1</text>
<text x="259.2" y="55.9">4</text>
<text x="65.1" y="62.2">14</text>
<text x="65.1" y="64.8">15</text>
<text x="136.7" y="61">2</text>
<text x="144.3" y="61">3</text>
<text x="149.4" y="61">3</text>
<text x="157" y="61">2</text>
<text x="213.1" y="63" transform="rotate(-90 213.1 63)">5</text>
<text x="35.1" y="69.1">2</text>
<text x="40.2" y="69.1">1</text>
<text x="65.1" y="67.3">16</text>
<text x="65.1" y="69.8">17</text>
<text x="204" y="68.6">6</text>
<text x="221.8" y="68.6">4</text>
<text x="259.2" y="67.3">1</text>
<text x="259.2" y="69.8">2</text>
<text x="65.1" y="72.4">18</text>
<text x="65.1" y="74.9">19</text>
<text x="65.1" y="77.5">20</text>
<text x="204" y="73.7">1</text>
<text x="221.8" y="73.7">3</text>
<text x="65.1" y="80">21</text>
<text x="65.1" y="82.5">22</text>
<text x="159.8" y="83.3" transform="rotate(-90 159.8 83.3)">4</text>
<text x="213.1" y="80.7" transform="rotate(-90 213.1 80.7)">2</text>
<text x="259.2" y="82.5">1</text>
<text x="10.4" y="85.9">B</text>
<text x="65.1" y="85.1">23</text>
<text x="65.1" y="87.6">24</text>
<text x="150.6" y="88.9">1</text>
<text x="168.4" y="88.9">3</text>
<text x="259.2" y="85.1">2</text>
<text x="259.2" y="87.6">3</text>
<text x="285.4" y="85.9">B</text>
<text x="150.6" y="91.4">5</text>
<text x="259.2" y="90.2">4</text>
<text x="159.8" y="98.5" transform="rotate(-90 159.8 98.5)">2</text>
<text x="217.3" y="99.1">1</text>
<text x="217.3" y="101.6">2</text>
<text x="217.3" y="104.1">3</text>
<text x="217.3" y="106.7">4</text>
<text x="217.3" y="109.2">5</text>
<text x="217.3" y="111.8">6</text>
<text x="74.7" y="115" transform="rotate(-90 74.7 115)">1</text>
<text x="77.2" y="115.5" transform="rotate(-90 77.2 115.5)">37</text>
<text x="79.8" y="115.5" transform="rotate(-90 79.8 115.5)">25</text>
<text x="217.3" y="114.3">7</text>
<text x="217.3" y="116.8">8</text>
<text x="217.3" y="119.4">9</text>
<text x="216.8" y="121.9">10</text>
<text x="216.8" y="124.5">11</text>
<text x="216.8" y="127">12</text>
<text x="216.8" y="129.5">13</text>
<text x="10.4" y="135.9">C</text>
<text x="216.8" y="132.1">14</text>
<text x="216.8" y="134.6">15</text>
<text x="216.8" y="137.2">16</text>
<text x="285.4" y="135.9">C</text>
<text x="216.8" y="139.7">17</text>
<text x="216.8" y="142.2">18</text>
<text x="98.8" y="159.5" transform="rotate(-90 98.8 159.5)">1</text>
<text x="94.8" y="165.1">2</text>
<text x="102.4" y="165.1">3</text>
<text x="94.8" y="171.4">2</text>
<text x="102.4" y="171.4">3</text>
<text x="98.8" y="178.5" transform="rotate(-90 98.8 178.5)">1</text>
<text x="10.4" y="185.9">D</text>
<text x="285.4" y="185.9">D</text>
<text x="35" y="199.9">1</text>
<text x="85" y="199.9">2</text>
<text x="135" y="199.9">3</text>
<text x="185" y="199.9">4</text>
<text x="235" y="199.9">5</text>
<text x="285" y="199.9">6</text>
</g>
<g font-size="1.8" fill="#008484">
<text x="75.7" y="22.1">U1</text>
<text x="71.1" y="24.5">Holyiot-18039</text>
<text x="145" y="27.6">U2</text>
<text x="209" y="29.5">USB_B_Micro</text>
<text x="213.8" y="27.2">J1</text>
<text x="68.3" y="31.4">P1.11</text>
<text x="68.3" y="33.9">P1.10</text>
<text x="80.7" y="33.9">P0.09</text>
<text x="80.7" y="31.4">P0.10</text>
<text x="135.6" y="30.1">AP9101CK6 (S-8240A, DW01A)</text>
<text x="212.5" y="33.9">VBUS</text>
<text x="263.6" y="35.6">SWD</text>
<text x="263.8" y="33.3">J6</text>
<text x="68.3" y="36.4">P1.13</text>
<text x="68.3" y="39">P1.15</text>
<text x="68.3" y="41.5">P0.03</text>
<text x="79.3" y="41.5">SWDIO</text>
<text x="80.7" y="39">P1.04</text>
<text x="80.7" y="36.4">P1.06</text>
<text x="148" y="37.7" transform="rotate(-90 148 37.7)">VM</text>
<text x="162.1" y="40.2">330</text>
<text x="162.7" y="37.9">R7</text>
<text x="215.1" y="39">D+</text>
<text x="36.5" y="46.5">JP3</text>
<text x="68.3" y="44.1">P0.02</text>
<text x="68.3" y="46.6">P0.28</text>
<text x="77.6" y="44.1">SWDCLK</text>
<text x="80.7" y="46.6">P1.02</text>
<text x="142.7" y="42.8">VSS</text>
<text x="148.2" y="42.8">VDD</text>
<text x="204.2" y="46.3">JP2</text>
<text x="211.5" y="45" transform="rotate(-90 211.5 45)">Shield</text>
<text x="214" y="45" transform="rotate(-90 214 45)">GND</text>
<text x="215.6" y="44.1">ID</text>
<text x="252.2" y="43.4">GND</text>
<text x="33.9" y="49.1">CHG_GP6</text>
<text x="68.3" y="51.7">P0.30</text>
<text x="68.3" y="49.1">P0.29</text>
<text x="80.7" y="51.7">P1.03</text>
<text x="80.7" y="49.1">P1.01</text>
<text x="145.4" y="49.3" transform="rotate(-90 145.4 49.3)">DO</text>
<text x="150.5" y="49.3" transform="rotate(-90 150.5 49.3)">CO</text>
<text x="161.3" y="49.3">C4</text>
<text x="161.5" y="51.6">100n</text>
<text x="171.9" y="49.3">R8</text>
<text x="172.1" y="51.6">470</text>
<text x="263.8" y="52.3">J4</text>
<text x="68.3" y="54.2">P0.31</text>
<text x="68.3" y="56.8">P0.04</text>
<text x="68.3" y="59.3">P0.05</text>
<text x="80.7" y="56.8">P0.22</text>
<text x="80.7" y="54.2">P1.00</text>
<text x="211.5" y="56.1">GND</text>
<text x="263.7" y="54.7">USB</text>
<text x="36.1" y="65.3">CHG</text>
<text x="36.5" y="63">JP1</text>
<text x="68.3" y="63.1">VDD_nRF</text>
<text x="68.3" y="65.7">P0.07</text>
<text x="139.8" y="65.7">Q3</text>
<text x="152.5" y="65.7">Q4</text>
<text x="252.2" y="62.5">GND</text>
<text x="68.3" y="68.2">P0.09</text>
<text x="68.3" y="70.7">P0.12</text>
<text x="137.9" y="68">2N7002</text>
<text x="150.6" y="68">2N7002</text>
<text x="174.7" y="66.3">GND</text>
<text x="263.5" y="71.2">BAT</text>
<text x="263.8" y="68.9">J5</text>
<text x="26.3" y="74.9">CHRG</text>
<text x="28.1" y="72.6">TP1</text>
<text x="68.3" y="73.3">P0.23</text>
<text x="68.3" y="75.8">P0.21</text>
<text x="226.2" y="77.1">U4</text>
<text x="37.9" y="79.1">VCC</text>
<text x="68.3" y="78.4">P0.19</text>
<text x="68.3" y="80.9">P0.18</text>
<text x="68.3" y="83.4">VBUS</text>
<text x="165.2" y="80.9">LTC4054ES5-4.2</text>
<text x="167.9" y="78.4">U3</text>
<text x="222.6" y="79.7">USBLC6-2SC6</text>
<text x="252.5" y="79.1">VCC</text>
<text x="68.3" y="88.5">D+</text>
<text x="152.7" y="89.8">CHRG</text>
<text x="160.7" y="88.1" transform="rotate(-90 160.7 88.1)">VCC</text>
<text x="163.8" y="89.8">BAT</text>
<text x="211.5" y="87.9">GND</text>
<text x="263.8" y="86.6">J3</text>
<text x="263.8" y="88.9">Power</text>
<text x="135.9" y="91.2">C2</text>
<text x="135.9" y="93.5">1u</text>
<text x="147.8" y="95">R3</text>
<text x="152.7" y="92.3">PROG</text>
<text x="147.8" y="97.3">10K</text>
<text x="160.7" y="96.5" transform="rotate(-90 160.7 96.5)">GND</text>
<text x="252.2" y="96.8">GND</text>
<text x="158.2" y="106.9">GND</text>
<text x="75.6" y="112.3" transform="rotate(-90 75.6 112.3)">GND</text>
<text x="78.1" y="112.3" transform="rotate(-90 78.1 112.3)">GND</text>
<text x="80.6" y="112.3" transform="rotate(-90 80.6 112.3)">GND</text>
<text x="128.1" y="118.5">VCC</text>
<text x="154.7" y="119.7">VCC</text>
<text x="170" y="119.7">VCC</text>
<text x="75.6" y="124.7">GND</text>
<text x="132.1" y="125.5">C1</text>
<text x="142.2" y="125.5">C3</text>
<text x="221.8" y="123.2">GPIO</text>
<text x="221.9" y="120.9">J2</text>
<text x="132" y="127.8">NP</text>
<text x="142.2" y="127.8">NP</text>
<text x="157.9" y="126.8">R6</text>
<text x="158" y="129.1">10K</text>
<text x="173.2" y="126.8">R9</text>
<text x="173.2" y="129.1">10K</text>
<text x="127.7" y="134.9">GND</text>
<text x="137.9" y="134.9">GND</text>
<text x="43.4" y="161.4">D_Schottky</text>
<text x="47.1" y="159.1">D1</text>
<text x="85.5" y="161">Si2319CDS</text>
<text x="91.5" y="158.4">Q1</text>
<text x="110.3" y="159.1">VCC</text>
<text x="65.8" y="162.9">VCC</text>
<text x="135.1" y="162.3">R1</text>
<text x="135.1" y="164.6">6K</text>
<text x="155.4" y="162.3">R4</text>
<text x="155.5" y="164.6">6.7K</text>
<text x="135.1" y="169.9">R2</text>
<text x="135.1" y="172.3">4K</text>
<text x="155.4" y="169.9">R5</text>
<text x="155.5" y="172.3">3.3K</text>
<text x="43.4" y="177.3">D_Schottky</text>
<text x="47.1" y="174.8">D2</text>
<text x="85.5" y="177.3">Si2319CDS</text>
<text x="91.5" y="174.8">Q2</text>
<text x="131.5" y="179.3">GND</text>
<text x="151.8" y="179.3">GND</text>
</g>
<g font-size="1.8">
<text x="245.1" y="29.2">VBUS</text>
<text x="57.1" y="33">GPIO10</text>
<text x="57.1" y="30.5">GPIO9</text>
<text x="57.1" y="35.6">GPIO7</text>
<text x="91.4" y="35.6">GPIO15</text>
<text x="91.4" y="33">GPIO14</text>
<text x="91.4" y="30.5">GPIO13</text>
<text x="228.8" y="33">VBUS</text>
<text x="245.1" y="34.3">SWDCLK</text>
<text x="245.1" y="31.7">SWDIO</text>
<text x="45.7" y="40.6">ADC_VBUS</text>
<text x="57.1" y="38.1">GPIO8</text>
<text x="91.4" y="38.1">GPIO16</text>
<text x="100.7" y="40.6">SWDIO</text>
<text x="129.5" y="41.9">BAT-</text>
<text x="171.9" y="41.9">BAT+</text>
<text x="228.9" y="38.1">USBD+</text>
<text x="229.4" y="40.6">USBD-</text>
<text x="45.7" y="43.2">ADC_BAT</text>
<text x="45.7" y="45.7">ADC1</text>
<text x="57.1" y="45.7">GPIO5</text>
<text x="91.4" y="45.7">GPIO17</text>
<text x="98.9" y="43.2">SWDCLK</text>
<text x="21.6" y="50.8">BAT_CHRG</text>
<text x="45.7" y="53.3">ADC3</text>
<text x="45.7" y="50.8">ADC2</text>
<text x="57.1" y="53.3">GPIO11</text>
<text x="57.1" y="50.8">GPIO6</text>
<text x="91.4" y="48.3">GPIO18</text>
<text x="92.4" y="53.3">GPIO3</text>
<text x="102.8" y="53.3">SPI2</text>
<text x="245.1" y="50.8">USBD-</text>
<text x="245.1" y="53.3">USBD+</text>
<text x="245.1" y="48.3">VBUS</text>
<text x="45.7" y="58.4">ADC4</text>
<text x="57.1" y="58.4">GPIO12</text>
<text x="92.4" y="55.9">GPIO4</text>
<text x="102.8" y="55.9">SPI3</text>
<text x="160.9" y="55.9">BAT-</text>
<text x="45.7" y="62.2">VDD_NRF</text>
<text x="214.8" y="61">VBUS</text>
<text x="21.6" y="67.3">BAT_CHRG</text>
<text x="45.7" y="69.8">PWR_VBUS</text>
<text x="196.8" y="66">USBD+</text>
<text x="226.8" y="66">USBD-</text>
<text x="245.1" y="69.8">BAT-</text>
<text x="245.1" y="67.3">BAT+</text>
<text x="45.7" y="74.9">SPI1</text>
<text x="45.7" y="72.4">PWR_BAT</text>
<text x="45.7" y="77.5">SPI_SCK</text>
<text x="57.1" y="74.9">GPIO2</text>
<text x="57.1" y="77.5">GPIO1</text>
<text x="160" y="77.5">VBUS</text>
<text x="45.7" y="87.6">USBD+</text>
<text x="45.7" y="85.1">USBD-</text>
<text x="139.7" y="88.9">BAT_CHRG</text>
<text x="171.9" y="88.9">BAT+</text>
<text x="245.1" y="85.1">VDD_NRF</text>
<text x="198.1" y="101.6">SPI1</text>
<text x="198.1" y="99.1">SPI_SCK</text>
<text x="208.3" y="99.1">GPIO1</text>
<text x="208.3" y="101.6">GPIO2</text>
<text x="198.1" y="106.7">SPI3</text>
<text x="198.1" y="104.1">SPI2</text>
<text x="208.3" y="104.1">GPIO3</text>
<text x="208.3" y="106.7">GPIO4</text>
<text x="198.1" y="111.8">ADC2</text>
<text x="198.1" y="109.2">ADC1</text>
<text x="208.3" y="111.8">GPIO6</text>
<text x="208.3" y="109.2">GPIO5</text>
<text x="140.2" y="119.4">VDD_NRF</text>
<text x="208.3" y="114.3">GPIO7</text>
<text x="208.3" y="116.8">GPIO8</text>
<text x="208.3" y="119.4">GPIO9</text>
<text x="198.1" y="124.5">ADC3</text>
<text x="208.3" y="124.5">GPIO11</text>
<text x="208.3" y="121.9">GPIO10</text>
<text x="198.1" y="127">ADC4</text>
<text x="208.3" y="127">GPIO12</text>
<text x="208.3" y="129.5">GPIO13</text>
<text x="156.4" y="133.3">PWR_BAT</text>
<text x="171.6" y="133.3">PWR_VBUS</text>
<text x="208.3" y="132.1">GPIO14</text>
<text x="208.3" y="134.6">GPIO15</text>
<text x="208.3" y="137.2">GPIO16</text>
<text x="208.3" y="142.2">GPIO18</text>
<text x="208.3" y="139.7">GPIO17</text>
<text x="103" y="153.7">PWR_BAT</text>
<text x="135" y="156.2">BAT+</text>
<text x="155.1" y="156.2">VBUS</text>
<text x="34.7" y="163.8">BAT+</text>
<text x="76.2" y="165.1">BAT+</text>
<text x="123.2" y="166.4">ADC_BAT</text>
<text x="142.2" y="166.4">ADC_VBUS</text>
<text x="34.5" y="171.4">VBUS</text>
<text x="76.2" y="171.4">VBUS</text>
<text x="101.7" y="181.6">PWR_VBUS</text>
</g>
<g font-size="1.8" fill="#0000c2">
<text x="40.6" y="152.9">Bootstrap voltage</text>
<text x="40.6" y="154.9">for the MCU</text>
<text x="81.3" y="150.3">MCU select the primary</text>
<text x="81.3" y="152.4">voltage source</text>
<text x="133.3" y="150.3">MCU will monitor</text>
<text x="133.3" y="152.4">input voltage/charge state</text>
</g>
</svg>
